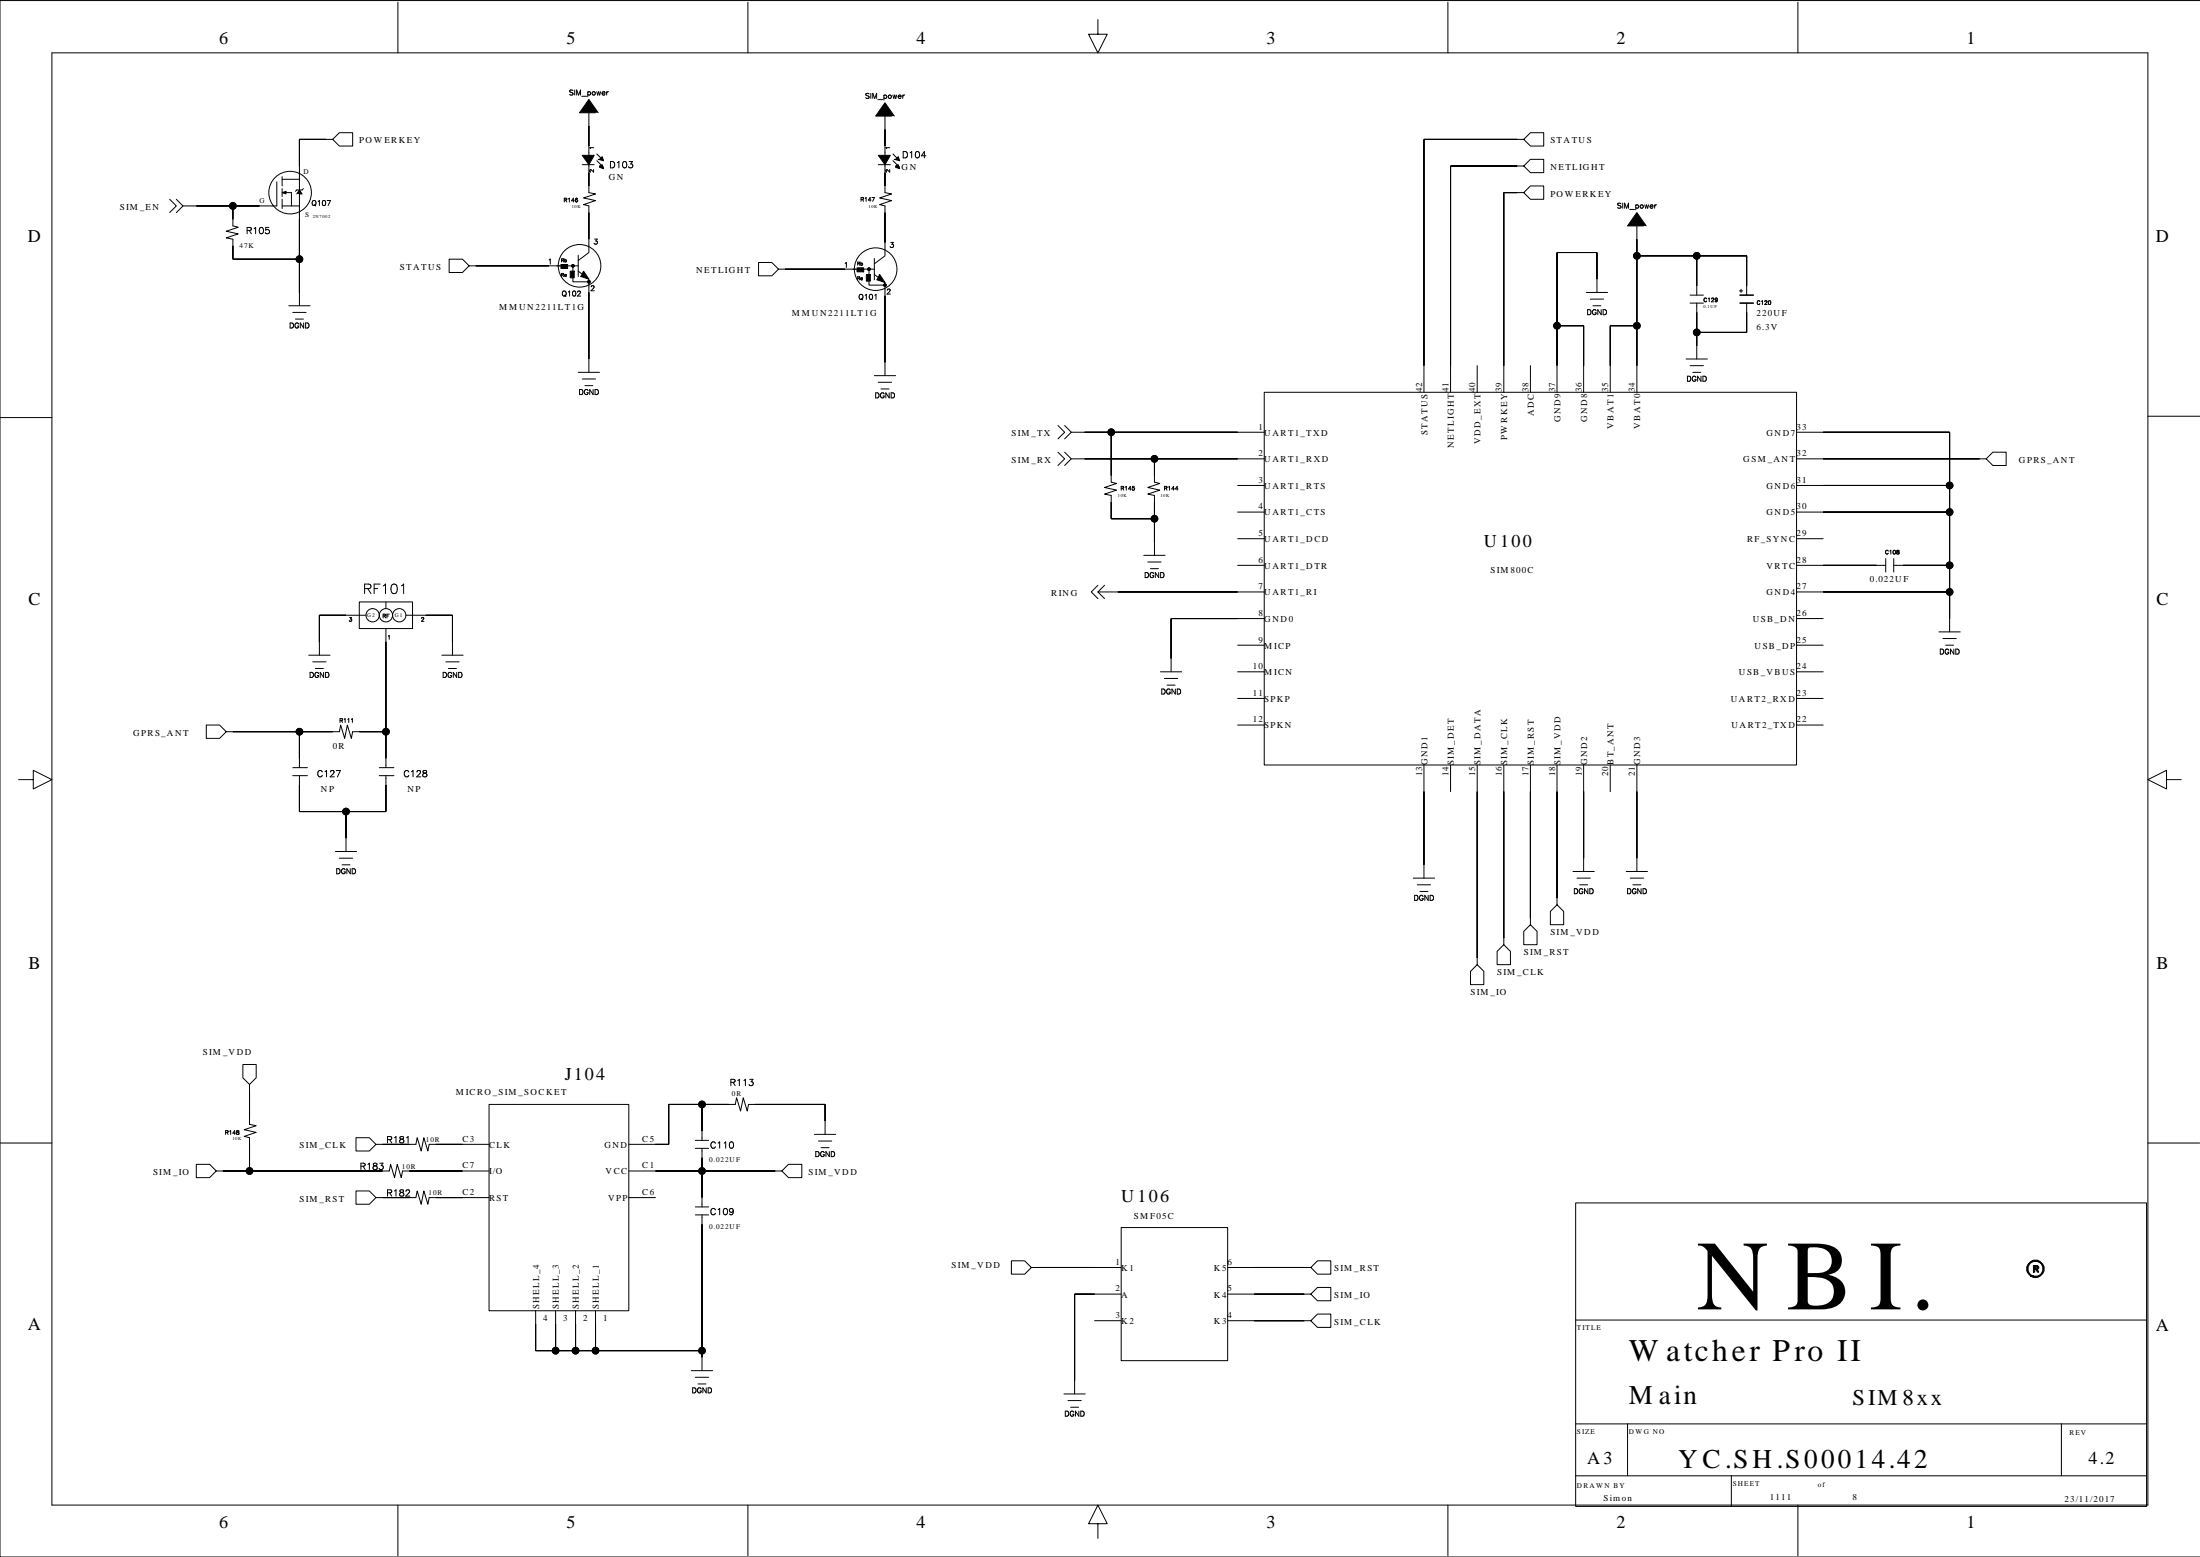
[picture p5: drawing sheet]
<svg xmlns="http://www.w3.org/2000/svg" width="420mm" height="297mm" viewBox="0 0 420 297" stroke-linecap="round" stroke-linejoin="round" font-family="sans-serif">
<g fill="none" stroke="#000" stroke-width=".19">
<path d="M9.9 10.1h400v277h-400zM75.9 .4v9.7M142.7 .4v9.7M209.5 3.7v2.8h1.8l-1.8 3.6-1.8-3.6h1.8M276.3 .4v9.7M343.1 .4v9.7M419.9 .1h-419.9v296.9h419.9M32.4 38l1.2 1.3-1.2 1.3M33.6 38l1.3 1.3-1.3 1.3M44.4 39.3v3.8l1.1 .3-2.3 .7 2.3 .5-2.3 .8 1.2 .2v3.8h12.7M52.8 34.7v4.6h-17.9M53.8 39.3h3.3v1.5"/>
<path d="M53.8 33.7v1.8M53.8 36v1.5M53.8 38v1.8M54.6 36.7h1v2.6M57.1 32.7v1.5h-3.3M57.1 34.2v5.1M57.9 36l-.3 .2h-1l-.2 .3M63.5 26.6h-6.4v6.3M64.8 25.3h2.5v2.6h-2.5l-1.3-1.3zM111.1 31.4h2.3M112.4 21.5v15.2l1.2 .3-2.2 .8 2.2 .5-2.2 .7 1 .3v8.9l-2.1 1.5M113.9 29.4l1.3 1.3"/>
<path d="M113.9 30.7l1.3 1.2M167.6 31.4h2.3M168.9 22.1v14.6l1.2 .3-2.2 .8 2.2 .5-2.2 .7 1 .3v9.5l-2.1 1.5M170.4 29.4l1.3 1.3M170.4 30.7l1.3 1.2M290.8 36.7h-3.8v38.1M290.8 31.7h-14v43.1M290.8 26.6h-19.1v48.2M292 35.5h2.6v2.5h-2.6l-1.2-1.3zM292 30.4h2.6v2.5h-2.6l-1.2-1.2zM292 25.3h2.6v2.6h-2.6l-1.2-1.3zM55.1 58.3h4.1"/>
<path d="M55.9 59.6h2.5M57.1 40.6v17.7M85.7 49.4h2.5l1.3 1.3-1.3 1.3h-2.5zM89.5 50.7h20.8M109.3 50.7v3.1h3.1M110.3 51.7l2.1 1.6v17.7M110.3 48.7v4M144.7 50.1h2.6l1.3 1.2-1.3 1.3h-2.6zM148.6 51.3h18.2M165.8 51.3v3.1h3.1M166.8 52.4l2.1 1.5v17.8M166.8 49.3v4.1"/>
<path d="M302.7 55.8h4.1M303.5 57.1h2.5M304.7 55.8v-7.6h-7.6v26.6M312.3 48.8h21v7.5M312.3 43.1v31.7M322.5 56.3h2.5M322.5 57.8h2.5M323.8 48.8v7.5M323.8 57.8v10.7M333.3 57.8v5.6h-9.5M0 79.7h9.9M110.3 71h4.1"/>
<path d="M111.1 72.3h2.5M166.8 71.7h4.1M167.6 72.9h2.5M241.2 74.8h101.6v71.1h-101.6zM281.9 69.8v5M292 69.8v5M297.1 62.1h5.1v12.7M312.3 62.1h-5v12.7M321.7 68.5h4.1M322.5 69.8h2.5M409.9 79.4h9.9M201.9 86.3l1.3 1.2-1.3 1.3"/>
<path d="M201.9 81.2l1.3 1.3-1.3 1.2M203.2 86.3l1.2 1.2-1.2 1.3M203.2 81.2l1.2 1.3-1.2 1.2M204.4 82.5h36.8M204.4 87.5h36.8M212 82.5v9.5l1.1 .2-2.3 .8 2.3 .5-2.3 .8 1.2 .2v4.5h8.3M220.3 87.5v4.5l1 .2-2.3 .8 2.3 .5-2.3 .8 1.3 .2v11.4M236.2 92.6h5M236.2 97.7h5M342.8 82.5h29.2v38M342.8 87.5h36.2M342.8 92.6h29.2"/>
<path d="M342.8 97.7h29.2M379 87.5l1.3-1.2h2.5v2.5h-2.5zM68.6 114.8h10.1v5.1h-10.1zM69.8 117.4h-8.9v7.6M73.6 114.8v1.3M73.6 119.9v26.6M77.5 117.4h8.8v7.6M209.5 111.7l-1.3 1.2 1.3 1.3M209.5 112.9h31.7M210.8 111.7l-1.3 1.2 1.3 1.3M218.3 105.9h4M219 107.2h2.6"/>
<path d="M236.2 102.8h5M236.2 107.9h5M241.2 118h-17.7v10.2M342.8 102.8h5.1M342.8 107.9h17M342.8 112.9h29.2M342.8 118h5.1M359.8 106.6v2.5M361.4 107.9h10.6M361.4 106.6v2.5M39.4 138.3h2.5l1.3 1.3-1.3 1.3h-2.5zM43.2 139.6h21.6l.2-1.3 .8 2.6 .5-2.6 .7 2.6 .3-1.3h6.3"/>
<path d="M57.1 139.6v6.9M58.9 125h4.1M59.7 126.3h2.5M84.3 125h4.1M85.1 126.3h2.5M221.4 128.2h4.1M222.2 129.4h2.5M236.2 123.1h5M236.2 128.2h5M236.2 133.2h5M236.2 138.3h5M342.8 123.1h5.1"/>
<path d="M342.8 128.2h5.1M342.8 133.2h5.1M342.8 138.3h5.1M370 120.5h4.1M370.8 121.8h2.5M3.6 148.7h2.7v-1.7l3.6 1.7-3.6 1.8v-1.8M55.9 146.5h2.8M55.9 148h2.8M57.1 148v6.8h16.5v-6.8M66 154.8v7.6M72.4 146.5h2.8M72.4 148h2.8"/>
<path d="M271.7 145.9v21.6M276.8 145.9v5.1M281.9 145.9v38.1M287 145.9v34.3M292 145.9v30.5M297.1 145.9v26.7M302.2 145.9v20.4M307.3 145.9v5.1M312.3 145.9v20.4M413.4 148.7v-1.7l-3.5 1.7 3.5 1.8v-1.8h2.8M64 162.4h4.1M64.8 163.7h2.5"/>
<path d="M269.7 167.5h4M270.4 168.8h2.6M292 176.4l1.3 1.3v2.5h-2.5v-2.5zM297.1 172.6l1.3 1.3v2.5h-2.6v-2.5zM300.2 166.3h4M300.9 167.5h2.6M310.3 166.3h4.1M311.1 167.5h2.5M281.9 184l1.2 1.3v2.5h-2.5v-2.5zM287 180.2l1.2 1.3v2.5h-2.5v-2.5zM0 218.1h9.9M46.3 203.1h2.6v2.5l-1.3 1.3-1.3-1.3z"/>
<path d="M47.6 206.9v7.6l1.3 .3-2.3 .7 2.3 .5-2.3 .8 1 .2v6.4M67.9 217h2.6l1.2 1.3-1.2 1.3h-2.6zM71.7 218.3h7.7l.2-1.3 .8 2.6 .5-2.6 .7 2.6 .3-1.3h11.4M93.3 210.7h26.7v39.4h-26.7zM132.7 219.1h2.5M132.7 217.6h2.5M134 210.7v6.9M134 219.1v11.2M155.4 216.4h4.1M156.2 217.7h2.5M157.4 216.4v-5.7h-14.6l-.2 1.3-.8-2.6-.5 2.6-.7-2.6-.3 1.3h-12.7v7.6h-7.6M409.9 218.1h9.9"/>
<path d="M37.5 222.1h2.5l1.3 1.3-1.3 1.3h-2.5zM41.3 223.4h33l.2-1.3 .8 2.6 .5-2.6 .8 2.6 .2-1.3h16.5M67.9 227.2h2.6l1.2 1.3-1.2 1.2h-2.6zM71.7 228.5h7.7l.2-1.3 .8 2.5 .5-2.5 .7 2.5 .3-1.2h11.4M120 228.5h5.1M120 223.4h29.2M132.7 231.8h2.5M132.7 230.3h2.5M134 231.8v29.7M150.5 222.1h2.5v2.6h-2.5l-1.3-1.3zM213.9 234.2h20.4v25.4h-20.4zM300.7 229.5h108.9v57.9h-108.9z"/>
<path d="M102.2 250.1v7.6h31.8M106 250.1v7.6M109.8 250.1v7.6M113.6 250.1v7.6M193 240.5h2.5l1.3 1.3-1.3 1.3h-2.5zM196.8 241.8h17.1M208.9 252h5M213.9 246.9h-8.8v19M234.3 252h15.8M234.3 246.9h15.8M234.3 241.8h15.8M250.1 246.9l1.3-1.3h2.5v2.6h-2.5z"/>
<path d="M250.1 252l1.3-1.3h2.5v2.5h-2.5zM251.4 240.5h2.5v2.6h-2.5l-1.3-1.3zM300.7 251.8h108.9M131.9 261.5h4.1M132.7 262.8h2.5M203 265.9h4.1M203.8 267.2h2.5M300.7 271.6h108.9M310.6 271.6v9.9M393.4 271.6v9.9M75.9 287.1v9.7M142.7 287.1v9.7"/>
<path d="M209.5 290.7h1.8l-1.8-3.6-1.8 3.6h1.8v2.8M276.3 287.1v9.7M300.7 281.5h108.9M330.4 281.5v5.9M343.1 287.1v9.7"/>
<circle cx="44.4" cy="39.3" r=".63"/>
<circle cx="55.4" cy="36.7" r="4.1"/>
<circle cx="57.1" cy="49.4" r=".63"/>
<circle cx="109.3" cy="50.7" r=".25"/>
<circle cx="110.6" cy="50.7" r="4.1"/>
<circle cx="112.4" cy="53.8" r=".25"/>
<circle cx="165.8" cy="51.3" r=".25"/>
<circle cx="167.1" cy="51.3" r="4.1"/>
<circle cx="168.9" cy="54.4" r=".25"/>
<circle cx="312.3" cy="48.8" r=".63"/>
<circle cx="323.8" cy="48.8" r=".63"/>
<circle cx="297.1" cy="62.1" r=".63"/>
<circle cx="312.3" cy="62.1" r=".63"/>
<circle cx="323.8" cy="63.4" r=".63"/>
<circle cx="212" cy="82.5" r=".63"/>
<circle cx="220.3" cy="87.5" r=".63"/>
<circle cx="220.3" cy="99" r=".63"/>
<circle cx="372" cy="92.6" r=".63"/>
<circle cx="372" cy="97.7" r=".63"/>
<circle cx="71.1" cy="117.4" r="1.27"/>
<circle cx="73.6" cy="117.4" r="1.27"/>
<circle cx="76.2" cy="117.4" r="1.27"/>
<circle cx="372" cy="112.9" r=".63"/>
<circle cx="372" cy="107.9" r=".63"/>
<circle cx="57.1" cy="139.6" r=".63"/>
<circle cx="73.6" cy="139.6" r=".63"/>
<circle cx="66" cy="154.8" r=".63"/>
<circle cx="134" cy="210.7" r=".63"/>
<circle cx="47.6" cy="223.4" r=".63"/>
<circle cx="134" cy="223.4" r=".63"/>
<circle cx="106" cy="257.7" r=".63"/>
<circle cx="109.8" cy="257.7" r=".63"/>
<circle cx="113.6" cy="257.7" r=".63"/>
<circle cx="134" cy="257.7" r=".63"/>
</g>
<path d="M332 56.3h2.6M332 57.8h2.6" fill="none" stroke="#000" stroke-width=".3"/>
<g fill="#000" stroke="#000" stroke-width=".19">
<path d="M37.5 39.3h6.9z" fill-rule="evenodd"/>
<path d="M44.4 39.3v2.5z" fill-rule="evenodd"/>
<path d="M44.4 39.3h5.1z" fill-rule="evenodd"/>
<path d="M53.8 36.7l.8-.2v.5z" fill-rule="evenodd"/>
<path d="M57.1 36.2l.5 .8h-1z" fill-rule="evenodd"/>
<path d="M57.1 26.6v5.1z" fill-rule="evenodd"/>
<path d="M57.1 26.6h5.1z" fill-rule="evenodd"/>
<path d="M111.1 29.6h1.3v1.8z" fill-rule="evenodd"/>
<path d="M112.4 29.6h1l-1 1.8z" fill-rule="evenodd"/>
<path d="M112.4 24.1v3.8z" fill-rule="evenodd"/>
<path d="M112.4 32.9v2.6z" fill-rule="evenodd"/>
<path d="M112.4 19l1.7 2.5h-3.5z" fill-rule="evenodd"/>
<path d="M114.1 30.4h.3l.5-.5 .3 .8z" fill-rule="evenodd"/>
<path d="M114.4 31.7l.5-.3 .3 .8-.8-.3z" fill-rule="evenodd"/>
<path d="M167.6 29.6h1.3v1.8z" fill-rule="evenodd"/>
<path d="M168.9 29.6h1l-1 1.8z" fill-rule="evenodd"/>
<path d="M168.9 24.7v3.2z" fill-rule="evenodd"/>
<path d="M168.9 32.9v2.6z" fill-rule="evenodd"/>
<path d="M168.9 19.6l1.7 2.5h-3.5z" fill-rule="evenodd"/>
<path d="M170.6 30.4h.3l.5-.5 .3 .8z" fill-rule="evenodd"/>
<path d="M170.9 31.7l.5-.3 .3 .8-.8-.3z" fill-rule="evenodd"/>
<path d="M271.7 26.6v43.2z" fill-rule="evenodd"/>
<path d="M276.8 31.7v38.1z" fill-rule="evenodd"/>
<path d="M287 36.7v33.1z" fill-rule="evenodd"/>
<path d="M276.8 31.7h12.7z" fill-rule="evenodd"/>
<path d="M287 36.7h2.5z" fill-rule="evenodd"/>
<path d="M271.7 26.6h17.8z" fill-rule="evenodd"/>
<path d="M44.4 46.9v2.5z" fill-rule="evenodd"/>
<path d="M57.1 49.4v6.4z" fill-rule="evenodd"/>
<path d="M57.1 41.8v7.6z" fill-rule="evenodd"/>
<path d="M44.4 49.4h12.7z" fill-rule="evenodd"/>
<path d="M90.8 50.7h14z" fill-rule="evenodd"/>
<path d="M107 50.5h1.3v.7h-1.3z" fill-rule="evenodd"/>
<path d="M108.8 51.7h.8v1.3h-.8z" fill-rule="evenodd"/>
<path d="M111.4 51.7l1 1.6-1.6-.6z" fill-rule="evenodd"/>
<path d="M112.4 55.8v12.7z" fill-rule="evenodd"/>
<path d="M112.4 40.6v5z" fill-rule="evenodd"/>
<path d="M149.8 51.3h11.5z" fill-rule="evenodd"/>
<path d="M163.5 51.1h1.3v.8h-1.3z" fill-rule="evenodd"/>
<path d="M165.3 52.4h.8v1.2h-.8z" fill-rule="evenodd"/>
<path d="M167.9 52.4l1 1.5-1.6-.5z" fill-rule="evenodd"/>
<path d="M168.9 56.4v12.7z" fill-rule="evenodd"/>
<path d="M168.9 40.6v5.7z" fill-rule="evenodd"/>
<path d="M297.1 48.2v13.9z" fill-rule="evenodd"/>
<path d="M297.1 48.2h7.6z" fill-rule="evenodd"/>
<path d="M304.7 48.2v5.1z" fill-rule="evenodd"/>
<path d="M312.3 48.8v13.3z" fill-rule="evenodd"/>
<path d="M312.3 45.6v3.2z" fill-rule="evenodd"/>
<path d="M312.3 40.6l1.8 2.5h-3.5z" fill-rule="evenodd"/>
<path d="M323.8 59.6v3.8z" fill-rule="evenodd"/>
<path d="M323.8 48.8v5.7z" fill-rule="evenodd"/>
<path d="M312.3 48.8h11.5z" fill-rule="evenodd"/>
<path d="M333.3 59.6v3.8z" fill-rule="evenodd"/>
<path d="M333.3 48.8v5.7z" fill-rule="evenodd"/>
<path d="M323.8 48.8h9.5z" fill-rule="evenodd"/>
<path d="M297.1 62.1v7.7z" fill-rule="evenodd"/>
<path d="M302.2 62.1v7.7z" fill-rule="evenodd"/>
<path d="M297.1 62.1h5.1z" fill-rule="evenodd"/>
<path d="M307.3 62.1v7.7z" fill-rule="evenodd"/>
<path d="M312.3 62.1v7.7z" fill-rule="evenodd"/>
<path d="M307.3 62.1h5z" fill-rule="evenodd"/>
<path d="M323.8 63.4v2.6z" fill-rule="evenodd"/>
<path d="M323.8 63.4h9.5z" fill-rule="evenodd"/>
<path d="M212 95.8v3.2z" fill-rule="evenodd"/>
<path d="M207 82.5h5z" fill-rule="evenodd"/>
<path d="M212 82.5v8.2z" fill-rule="evenodd"/>
<path d="M220.3 99v4.4z" fill-rule="evenodd"/>
<path d="M220.3 95.8v3.2z" fill-rule="evenodd"/>
<path d="M212 99h8.3z" fill-rule="evenodd"/>
<path d="M220.3 87.5v3.2z" fill-rule="evenodd"/>
<path d="M207 87.5h13.3z" fill-rule="evenodd"/>
<path d="M212 82.5h24.2z" fill-rule="evenodd"/>
<path d="M220.3 87.5h15.9z" fill-rule="evenodd"/>
<path d="M347.9 97.7h24.1z" fill-rule="evenodd"/>
<path d="M372 97.7v10.2z" fill-rule="evenodd"/>
<path d="M372 92.6v5.1z" fill-rule="evenodd"/>
<path d="M347.9 82.5h24.1z" fill-rule="evenodd"/>
<path d="M372 82.5v10.1z" fill-rule="evenodd"/>
<path d="M347.9 92.6h24.1z" fill-rule="evenodd"/>
<path d="M347.9 87.5h29.8z" fill-rule="evenodd"/>
<path d="M60.9 117.4v5.1z" fill-rule="evenodd"/>
<path d="M60.9 117.4h5.1z" fill-rule="evenodd"/>
<path d="M86.3 117.4v5.1z" fill-rule="evenodd"/>
<path d="M81.3 117.4h5z" fill-rule="evenodd"/>
<path d="M223.5 118v7.6z" fill-rule="evenodd"/>
<path d="M223.5 118h12.7z" fill-rule="evenodd"/>
<path d="M213.3 112.9h22.9z" fill-rule="evenodd"/>
<path d="M347.9 112.9h24.1z" fill-rule="evenodd"/>
<path d="M347.9 107.9h10.2z" fill-rule="evenodd"/>
<path d="M363.1 107.9h8.9z" fill-rule="evenodd"/>
<path d="M372 107.9v5z" fill-rule="evenodd"/>
<path d="M372 112.9v5.1z" fill-rule="evenodd"/>
<path d="M57.1 139.6v5.1z" fill-rule="evenodd"/>
<path d="M44.4 139.6h12.7z" fill-rule="evenodd"/>
<path d="M57.1 139.6h6.4z" fill-rule="evenodd"/>
<path d="M73.6 122.5v17.1z" fill-rule="evenodd"/>
<path d="M73.6 139.6v5.1z" fill-rule="evenodd"/>
<path d="M68.6 139.6h5z" fill-rule="evenodd"/>
<path d="M57.1 149.8v5z" fill-rule="evenodd"/>
<path d="M66 154.8v5.1z" fill-rule="evenodd"/>
<path d="M57.1 154.8h8.9z" fill-rule="evenodd"/>
<path d="M66 154.8h7.6z" fill-rule="evenodd"/>
<path d="M73.6 149.8v5z" fill-rule="evenodd"/>
<path d="M271.7 151v14z" fill-rule="evenodd"/>
<path d="M281.9 151v31.8z" fill-rule="evenodd"/>
<path d="M287 151v28z" fill-rule="evenodd"/>
<path d="M292 151v24.1z" fill-rule="evenodd"/>
<path d="M297.1 151v20.3z" fill-rule="evenodd"/>
<path d="M302.2 151v12.7z" fill-rule="evenodd"/>
<path d="M312.3 151v12.7z" fill-rule="evenodd"/>
<path d="M47.6 208.2v5z" fill-rule="evenodd"/>
<path d="M47.6 218.3v5.1z" fill-rule="evenodd"/>
<path d="M73 218.3h5.1z" fill-rule="evenodd"/>
<path d="M83.2 218.3h5z" fill-rule="evenodd"/>
<path d="M127.6 210.7v7.6z" fill-rule="evenodd"/>
<path d="M125.1 218.3h2.5z" fill-rule="evenodd"/>
<path d="M134 210.7v5.1z" fill-rule="evenodd"/>
<path d="M127.6 210.7h6.4z" fill-rule="evenodd"/>
<path d="M134 210.7h5z" fill-rule="evenodd"/>
<path d="M157.4 210.7v3.2z" fill-rule="evenodd"/>
<path d="M144.1 210.7h13.3z" fill-rule="evenodd"/>
<path d="M42.5 223.4h5.1z" fill-rule="evenodd"/>
<path d="M47.6 223.4h25.4z" fill-rule="evenodd"/>
<path d="M73 228.5h5.1z" fill-rule="evenodd"/>
<path d="M78.1 223.4h10.1z" fill-rule="evenodd"/>
<path d="M83.2 228.5h5z" fill-rule="evenodd"/>
<path d="M134 233.6v24.1z" fill-rule="evenodd"/>
<path d="M125.1 223.4h8.9z" fill-rule="evenodd"/>
<path d="M134 220.9v2.5z" fill-rule="evenodd"/>
<path d="M134 223.4v5.1z" fill-rule="evenodd"/>
<path d="M134 223.4h13.9z" fill-rule="evenodd"/>
<path d="M102.2 252.6v5.1z" fill-rule="evenodd"/>
<path d="M106 252.6v5.1z" fill-rule="evenodd"/>
<path d="M102.2 257.7h3.8z" fill-rule="evenodd"/>
<path d="M109.8 252.6v5.1z" fill-rule="evenodd"/>
<path d="M106 257.7h3.8z" fill-rule="evenodd"/>
<path d="M113.6 252.6v5.1z" fill-rule="evenodd"/>
<path d="M109.8 257.7h3.8z" fill-rule="evenodd"/>
<path d="M113.6 257.7h20.4z" fill-rule="evenodd"/>
<path d="M134 257.7v1.2z" fill-rule="evenodd"/>
<path d="M205.1 246.9v16.5z" fill-rule="evenodd"/>
<path d="M205.1 246.9h3.8z" fill-rule="evenodd"/>
<path d="M198.1 241.8h10.8z" fill-rule="evenodd"/>
<path d="M239.3 252h9.6z" fill-rule="evenodd"/>
<path d="M239.3 241.8h9.6z" fill-rule="evenodd"/>
<path d="M239.3 246.9h9.6z" fill-rule="evenodd"/>
<path d="M388 241.4h.8l.2 .3v.2l-.2 .3 .2 .5h-.2l-.3-.5h-.2v.5h-.3v-.8h.8v-.2h-.5v.2h-.3z" fill-rule="evenodd"/>
<path d="M387.5 240.7a1.67 1.67 0 0 1 2.6 1.4 1.67 1.67 0 0 1-2.6 1.4h1.3a1.45 1.45 0 0 0 .8-2.3 1.45 1.45 0 0 0-2.4 0 1.45 1.45 0 0 0 .8 2.3h-.5a1.61 1.61 0 0 1 0-2.8z" fill-rule="evenodd"/>
<circle cx="44.4" cy="39.3" r=".63"/>
<circle cx="57.1" cy="49.4" r=".63"/>
<circle cx="109.3" cy="50.7" r=".25"/>
<circle cx="112.4" cy="53.8" r=".25"/>
<circle cx="165.8" cy="51.3" r=".25"/>
<circle cx="168.9" cy="54.4" r=".25"/>
<circle cx="312.3" cy="48.8" r=".63"/>
<circle cx="323.8" cy="48.8" r=".63"/>
<circle cx="297.1" cy="62.1" r=".63"/>
<circle cx="312.3" cy="62.1" r=".63"/>
<circle cx="323.8" cy="63.4" r=".63"/>
<circle cx="212" cy="82.5" r=".63"/>
<circle cx="220.3" cy="87.5" r=".63"/>
<circle cx="220.3" cy="99" r=".63"/>
<circle cx="372" cy="92.6" r=".63"/>
<circle cx="372" cy="97.7" r=".63"/>
<circle cx="372" cy="112.9" r=".63"/>
<circle cx="372" cy="107.9" r=".63"/>
<circle cx="57.1" cy="139.6" r=".63"/>
<circle cx="73.6" cy="139.6" r=".63"/>
<circle cx="66" cy="154.8" r=".63"/>
<circle cx="134" cy="210.7" r=".63"/>
<circle cx="47.6" cy="223.4" r=".63"/>
<circle cx="134" cy="223.4" r=".63"/>
<circle cx="106" cy="257.7" r=".63"/>
<circle cx="109.8" cy="257.7" r=".63"/>
<circle cx="113.6" cy="257.7" r=".63"/>
<circle cx="134" cy="257.7" r=".63"/>
</g>
<text font-size="18.9" x="323.8" y="249.8">NBI.</text>
<text font-size="6" x="310.8" y="259.7">Watcher Pro II</text>
<g font-size="5.2">
<text x="310.8" y="267.8">Main</text>
<text x="320.2" y="280">YC.SH.S00014.42</text>
</g>
<text font-size="4.3" x="353.5" y="268.1">SIM8xx</text>
<g font-size="3.4">
<text x="41.8" y="8.3">6</text>
<text x="108.1" y="8.3">5</text>
<text x="174.9" y="8.3">4</text>
<text x="241.7" y="8.3">3</text>
<text x="308.5" y="8.3">2</text>
<text x="375.3" y="8.3">1</text>
<text x="5.3" y="46.2">D</text>
<text x="411.4" y="46.2">D</text>
<text x="283.1" y="104.3">U100</text>
<text x="5.4" y="115.5">C</text>
<text x="411.5" y="115.5">C</text>
<text x="5.4" y="184.8">B</text>
<text x="411.5" y="184.8">B</text>
<text x="107.8" y="206">J104</text>
<text x="213.9" y="229.4">U106</text>
<text x="5.3" y="253.6">A</text>
<text x="411.4" y="253.9">A</text>
<text x="302.9" y="279.3">A3</text>
<text x="398.5" y="279.3">4.2</text>
<text x="41.8" y="291.5">6</text>
<text x="108.1" y="291.5">5</text>
<text x="174.9" y="291.5">4</text>
<text x="241.7" y="291.5">3</text>
<text x="308.5" y="291.5">2</text>
<text x="375.3" y="291.5">1</text>
</g>
<text font-size="2.8" x="69.2" y="112.6">RF101</text>
<g font-size="1.8">
<text x="172.1" y="29.7">D104</text>
<text x="116.3" y="31.6">D103</text>
<text x="46.9" y="44.2">R105</text>
<text x="60.5" y="147.8">C127</text>
<text x="77" y="147.8">C128</text>
<text x="139.2" y="206.7">R113</text>
<text x="73.7" y="217.6">R181</text>
<text x="135.5" y="218.6">C110</text>
<text x="68.6" y="222.7">R183</text>
<text x="73.7" y="227.8">R182</text>
<text x="135.5" y="231.3">C109</text>
</g>
<g font-size="1.7">
<text x="68.6" y="27.4">POWERKEY</text>
<text x="295.8" y="27.4">STATUS</text>
<text x="116.2" y="34.3">GN</text>
<text x="172" y="32.4">GN</text>
<text x="295.8" y="32.4">NETLIGHT</text>
<text x="22.9" y="40">SIM_EN</text>
<text x="295.8" y="37.5">POWERKEY</text>
<text x="76.3" y="51.5">STATUS</text>
<text x="132.8" y="52.1">NETLIGHT</text>
<text x="95.2" y="59.1">MMUN2211LT1G</text>
<text x="151.1" y="60.4">MMUN2211LT1G</text>
<text x="335.2" y="62.9">6.3V</text>
<text x="335.2" y="60.4">220UF</text>
<text x="271.3" y="74.8" transform="rotate(-90 271.3 74.8)">42</text>
<text x="276.4" y="74.8" transform="rotate(-90 276.4 74.8)">41</text>
<text x="281.5" y="74.8" transform="rotate(-90 281.5 74.8)">40</text>
<text x="286.6" y="74.8" transform="rotate(-90 286.6 74.8)">39</text>
<text x="291.7" y="74.8" transform="rotate(-90 291.7 74.8)">38</text>
<text x="296.7" y="74.8" transform="rotate(-90 296.7 74.8)">37</text>
<text x="301.8" y="74.8" transform="rotate(-90 301.8 74.8)">36</text>
<text x="306.9" y="74.8" transform="rotate(-90 306.9 74.8)">35</text>
<text x="312" y="74.8" transform="rotate(-90 312 74.8)">34</text>
<text x="193" y="83.2">SIM_TX</text>
<text x="240.2" y="81.9">1</text>
<text x="241.2" y="83.1">UART1_TXD</text>
<text x="272.4" y="83" transform="rotate(-90 272.4 83)">STATUS</text>
<text x="287.6" y="83.9" transform="rotate(-90 287.6 83.9)">PWRKEY</text>
<text x="292.7" y="79.4" transform="rotate(-90 292.7 79.4)">ADC</text>
<text x="297.8" y="80.6" transform="rotate(-90 297.8 80.6)">GND9</text>
<text x="302.8" y="80.6" transform="rotate(-90 302.8 80.6)">GND8</text>
<text x="307.9" y="81.8" transform="rotate(-90 307.9 81.8)">VBAT1</text>
<text x="313" y="81.8" transform="rotate(-90 313 81.8)">VBAT0</text>
<text x="337.1" y="83.1">GND7</text>
<text x="342.8" y="81.9">33</text>
<text x="193" y="88.3">SIM_RX</text>
<text x="240.2" y="87">2</text>
<text x="241.2" y="88.2">UART1_RXD</text>
<text x="277.4" y="85.5" transform="rotate(-90 277.4 85.5)">NETLIGHT</text>
<text x="282.5" y="84.8" transform="rotate(-90 282.5 84.8)">VDD_EXT</text>
<text x="332.7" y="88.2">GSM_ANT</text>
<text x="342.8" y="87">32</text>
<text x="385.3" y="88.3">GPRS_ANT</text>
<text x="240.2" y="92.1">3</text>
<text x="241.2" y="93.3">UART1_RTS</text>
<text x="337.1" y="93.3">GND6</text>
<text x="342.8" y="92.1">31</text>
<text x="240.2" y="97.2">4</text>
<text x="241.2" y="98.3">UART1_CTS</text>
<text x="337.1" y="98.3">GND5</text>
<text x="342.8" y="97.2">30</text>
<text x="240.2" y="102.3">5</text>
<text x="240.2" y="107.3">6</text>
<text x="241.2" y="103.4">UART1_DCD</text>
<text x="333.4" y="103.4">RF_SYNC</text>
<text x="342.8" y="102.3">29</text>
<text x="342.8" y="107.3">28</text>
<text x="200.6" y="113.7">RING</text>
<text x="240.2" y="112.4">7</text>
<text x="241.2" y="108.5">UART1_DTR</text>
<text x="241.2" y="113.6">UART1_RI</text>
<text x="284.4" y="109.4">SIM800C</text>
<text x="337.1" y="108.5">VRTC</text>
<text x="337.1" y="113.6">GND4</text>
<text x="342.8" y="112.4">27</text>
<text x="356.8" y="111.1">0.022UF</text>
<text x="240.2" y="117.5">8</text>
<text x="241.2" y="118.7">GND0</text>
<text x="334.4" y="118.7">USB_DN</text>
<text x="342.8" y="117.5">26</text>
<text x="240.2" y="122.6">9</text>
<text x="241.2" y="123.7">MICP</text>
<text x="334.8" y="123.7">USB_DP</text>
<text x="342.8" y="122.6">25</text>
<text x="239.1" y="127.7">10</text>
<text x="241.2" y="128.8">MICN</text>
<text x="331.8" y="128.8">USB_VBUS</text>
<text x="342.8" y="127.7">24</text>
<text x="239.1" y="132.7">11</text>
<text x="239.1" y="137.8">12</text>
<text x="241.2" y="133.9">SPKP</text>
<text x="330.3" y="133.9">UART2_RXD</text>
<text x="342.8" y="132.7">23</text>
<text x="342.8" y="137.8">22</text>
<text x="25.4" y="140.4">GPRS_ANT</text>
<text x="63.5" y="142.9">0R</text>
<text x="241.2" y="139">SPKN</text>
<text x="330.4" y="139">UART2_TXD</text>
<text x="271.3" y="148.1" transform="rotate(-90 271.3 148.1)">13</text>
<text x="272.4" y="145.9" transform="rotate(-90 272.4 145.9)">GND1</text>
<text x="276.4" y="148.1" transform="rotate(-90 276.4 148.1)">14</text>
<text x="277.4" y="145.9" transform="rotate(-90 277.4 145.9)">SIM_DET</text>
<text x="281.5" y="148.1" transform="rotate(-90 281.5 148.1)">15</text>
<text x="282.5" y="145.9" transform="rotate(-90 282.5 145.9)">SIM_DATA</text>
<text x="286.6" y="148.1" transform="rotate(-90 286.6 148.1)">16</text>
<text x="287.6" y="145.9" transform="rotate(-90 287.6 145.9)">SIM_CLK</text>
<text x="291.7" y="148.1" transform="rotate(-90 291.7 148.1)">17</text>
<text x="292.7" y="145.9" transform="rotate(-90 292.7 145.9)">SIM_RST</text>
<text x="296.7" y="148.1" transform="rotate(-90 296.7 148.1)">18</text>
<text x="297.8" y="145.9" transform="rotate(-90 297.8 145.9)">SIM_VDD</text>
<text x="301.8" y="148.1" transform="rotate(-90 301.8 148.1)">19</text>
<text x="302.8" y="145.9" transform="rotate(-90 302.8 145.9)">GND2</text>
<text x="306.9" y="148.1" transform="rotate(-90 306.9 148.1)">20</text>
<text x="307.9" y="145.9" transform="rotate(-90 307.9 145.9)">BT_ANT</text>
<text x="312" y="148.1" transform="rotate(-90 312 148.1)">21</text>
<text x="313" y="145.9" transform="rotate(-90 313 145.9)">GND3</text>
<text x="61.2" y="151.2">NP</text>
<text x="77.7" y="151.2">NP</text>
<text x="295.8" y="178.4">SIM_VDD</text>
<text x="290.8" y="182.3">SIM_RST</text>
<text x="280.6" y="189.9">SIM_IO</text>
<text x="285.7" y="186.1">SIM_CLK</text>
<text x="38.7" y="201.2">SIM_VDD</text>
<text x="87" y="208.9">MICRO_SIM_SOCKET</text>
<text x="57.1" y="219.1">SIM_CLK</text>
<text x="88.2" y="217.8">C3</text>
<text x="93.3" y="219">CLK</text>
<text x="115.3" y="219">GND</text>
<text x="122.6" y="217.8">C5</text>
<text x="29.2" y="224.2">SIM_IO</text>
<text x="88.2" y="228">C2</text>
<text x="88.2" y="222.9">C7</text>
<text x="93.3" y="224">I/O</text>
<text x="115.6" y="224">VCC</text>
<text x="122.6" y="222.9">C1</text>
<text x="122.6" y="228">C6</text>
<text x="154.3" y="224.1">SIM_VDD</text>
<text x="57.1" y="229.2">SIM_RST</text>
<text x="93.3" y="229.1">RST</text>
<text x="116" y="229.1">VPP</text>
<text x="216.4" y="232.5">SMF05C</text>
<text x="181.6" y="241.9">SIM_VDD</text>
<text x="212.9" y="241.3">1</text>
<text x="213.9" y="242.5">K1</text>
<text x="231.6" y="242.5">K5</text>
<text x="234.3" y="241.3">6</text>
<text x="254.6" y="242.6">SIM_RST</text>
<text x="102.9" y="249.8" transform="rotate(-90 102.9 249.8)">SHELL_4</text>
<text x="106.7" y="249.8" transform="rotate(-90 106.7 249.8)">SHELL_3</text>
<text x="110.5" y="249.8" transform="rotate(-90 110.5 249.8)">SHELL_2</text>
<text x="114.3" y="249.8" transform="rotate(-90 114.3 249.8)">SHELL_1</text>
<text x="212.9" y="246.4">2</text>
<text x="212.9" y="251.5">3</text>
<text x="213.9" y="247.5">A</text>
<text x="231.6" y="247.5">K4</text>
<text x="234.3" y="251.5">4</text>
<text x="234.3" y="246.4">5</text>
<text x="254.6" y="247.6">SIM_IO</text>
<text x="103.7" y="252.1">4</text>
<text x="107.5" y="252.1">3</text>
<text x="111.3" y="252.1">2</text>
<text x="115.1" y="252.1">1</text>
<text x="213.9" y="252.6">K2</text>
<text x="231.6" y="252.6">K3</text>
<text x="254.6" y="252.7">SIM_CLK</text>
<text x="306" y="286.4">Simon</text>
<text x="337.7" y="286.1">1111</text>
<text x="353.5" y="286.1">8</text>
<text x="394" y="286.6">23/11/2017</text>
</g>
<g font-size="1.4">
<text x="108.6" y="17.8">SIM_power</text>
<text x="165.1" y="18.4">SIM_power</text>
<text x="57.9" y="33.2">D</text>
<text x="49.5" y="38.8">G</text>
<text x="58.2" y="41.3">S</text>
<text x="59.4" y="38.9">Q107</text>
<text x="308.5" y="39.4">SIM_power</text>
<text x="45.7" y="47.3">47K</text>
<text x="113.2" y="46.2">3</text>
<text x="169.7" y="46.8">3</text>
<text x="104.5" y="50">1</text>
<text x="161" y="50.7">1</text>
<text x="107.2" y="56.1">Q102</text>
<text x="112.6" y="55.1">2</text>
<text x="163.8" y="56.8">Q101</text>
<text x="169.1" y="55.7">2</text>
<text x="302.8" y="59.7">DGND</text>
<text x="55.2" y="62.2">DGND</text>
<text x="110.4" y="74.9">DGND</text>
<text x="166.9" y="75.5">DGND</text>
<text x="321.8" y="72.4">DGND</text>
<text x="218.3" y="109.8">DGND</text>
<text x="370.1" y="124.4">DGND</text>
<text x="59" y="128.9">DGND</text>
<text x="84.4" y="128.9">DGND</text>
<text x="221.5" y="132">DGND</text>
<text x="64.1" y="166.3">DGND</text>
<text x="269.8" y="171.4">DGND</text>
<text x="300.2" y="170.1">DGND</text>
<text x="310.4" y="170.1">DGND</text>
<text x="139.7" y="209">0R</text>
<text x="81.3" y="217.9">10R</text>
<text x="135.4" y="221.7">0.022UF</text>
<text x="155.5" y="220.3">DGND</text>
<text x="76.7" y="223">10R</text>
<text x="81.8" y="228.1">10R</text>
<text x="135.4" y="234.4">0.022UF</text>
<text x="300.9" y="253.7">TITLE</text>
<text x="132" y="265.4">DGND</text>
<text x="203.1" y="269.8">DGND</text>
<text x="300.9" y="273.5">SIZE</text>
<text x="310.8" y="273.5">DWG NO</text>
<text x="394.9" y="273.8">REV</text>
<text x="300.9" y="283.9">DRAWN BY</text>
<text x="330.6" y="283.4">SHEET</text>
<text x="346.9" y="283.6">of</text>
</g>
<g font-size="1.1">
<text x="113.1" y="28.6" transform="rotate(-90 113.1 28.6)">1</text>
<text x="169.6" y="28.6" transform="rotate(-90 169.6 28.6)">1</text>
<text x="113.1" y="32.9" transform="rotate(-90 113.1 32.9)">2</text>
<text x="169.6" y="32.9" transform="rotate(-90 169.6 32.9)">2</text>
<text x="107.5" y="38.2">R146</text>
<text x="164.2" y="38.1">R147</text>
<text x="325" y="57.3">C129</text>
<text x="331.8" y="55.5">+</text>
<text x="335.2" y="57.8">C120</text>
<text x="213.8" y="93.2">R145</text>
<text x="222.1" y="93.2">R144</text>
<text x="359.7" y="105.4">C108</text>
<text x="66.5" y="118.2">3</text>
<text x="73" y="117.6">RF</text>
<text x="80.3" y="118.2">2</text>
<text x="73.9" y="121.6">1</text>
<text x="64.7" y="137.5">R111</text>
<text x="42.9" y="216.1">R148</text>
</g>
<g font-size="1">
<text x="70.1" y="117.8">G2</text>
<text x="75.4" y="117.8">G1</text>
</g>
<g font-size=".9">
<text x="59.7" y="41.6">2N7002</text>
<text x="109.1" y="39.8">10K</text>
<text x="165.7" y="39.8">10K</text>
<text x="325" y="58.8">0.1UF</text>
<text x="213.3" y="94.9">10K</text>
<text x="221.4" y="94.9">10K</text>
<text x="44.4" y="217.5">10K</text>
</g>
<g font-size=".7">
<text x="107" y="49.7">R b</text>
<text x="107" y="52.5">R e</text>
<text x="163.5" y="50.4">R b</text>
<text x="163.5" y="53.2">R e</text>
</g>
</svg>
